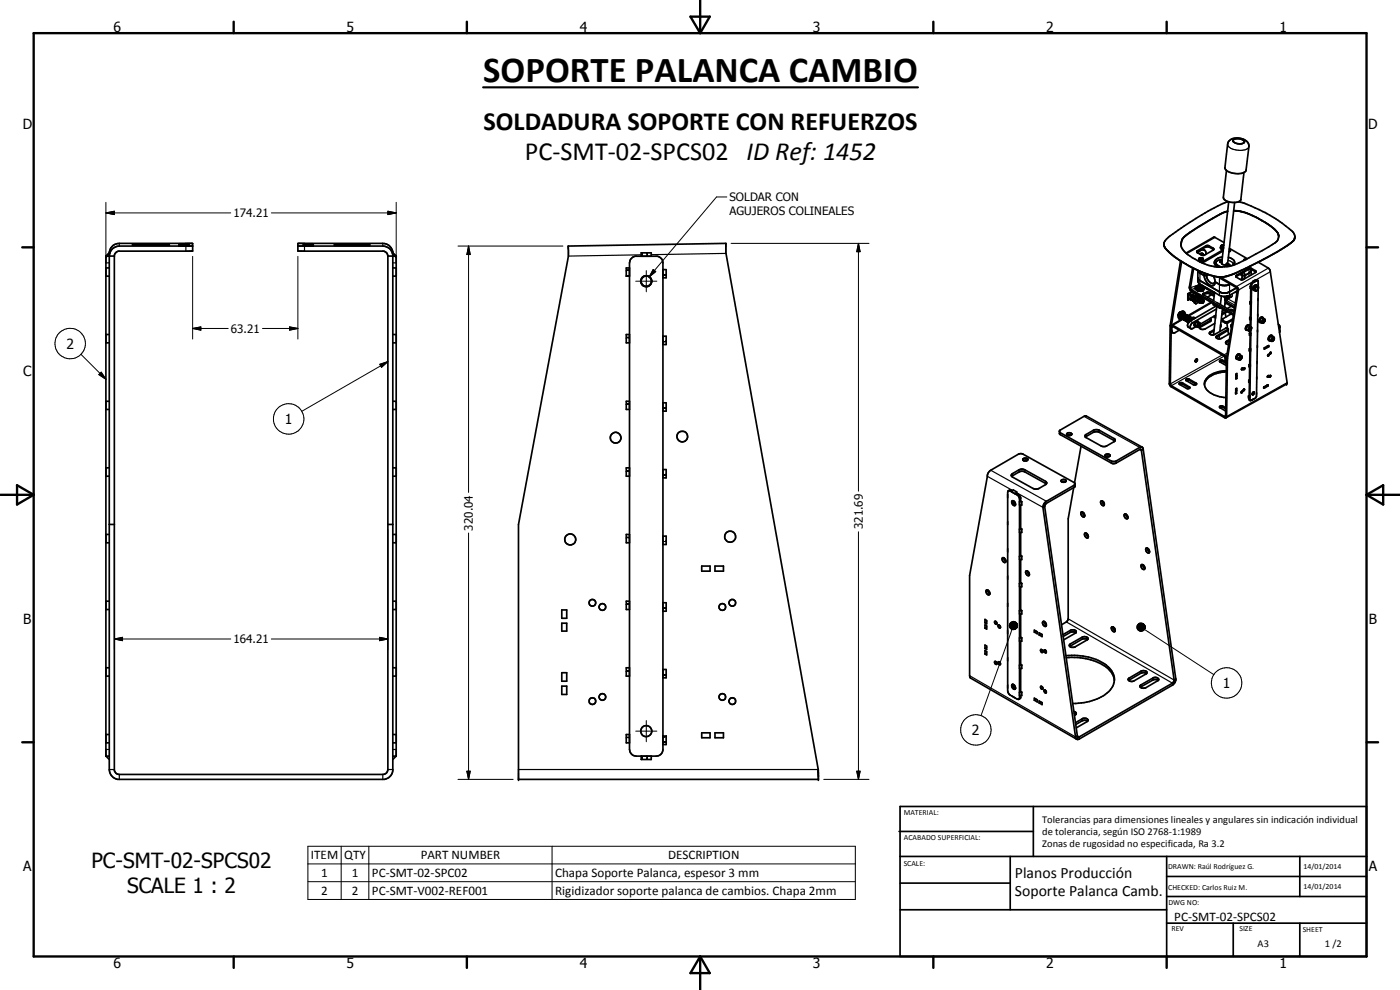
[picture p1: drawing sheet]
<svg xmlns="http://www.w3.org/2000/svg" width="420mm" height="297mm" viewBox="0 0 420 297" stroke-linecap="round" stroke-linejoin="round" font-family="sans-serif">
<g fill="none" stroke="#000" stroke-width=".51">
<path d="M368.1 51.2l-1 8a2.96 2.96 0 0 0 3.5 1.5 1.68 1.68 0 0 0 1.8-.8l.9-8.2M368.8 42.3a4.1 4.1 0 0 1 5.9 .8l.1 .9-.8 7a2.99 2.99 0 0 1-3.6 1 2.88 2.88 0 0 1-2.8-1.7l.8-7zM370.2 41.9a2.41 2.41 0 0 1 3.3 .7l-.1 .1a2.63 2.63 0 0 1-2.8 .1l-.6-.5zM31.8 76.9l1-1v155a3 3 0 0 0 2.6 2.9h79.9a2.98 2.98 0 0 0 2.6-2.5l-.1-155.4 1.1 1M31.8 76.9h1M31.8 76.9v150M32.8 75.9a2.93 2.93 0 0 1 3-2.9h21.7l.3 .1v2.2l-22.3 .1-.8 .4-.4 .8 .1 154.8 .6 .7 .8 .3h79.1a1.45 1.45 0 0 0 1.5-1.5v-154.1M39.8 73.3h9.5h1.5v.3h-11zM53.7 73.7h3.1zM53.7 73.2h3.1M57.8 73.8h-22a3 3 0 0 0-3 3h1.5M89.4 73.8h25.5a3 3 0 0 1 3 2.7"/>
<path d="M91 73.7h3.1zM91 73.2h3.1M91 73.2h3M100.4 73.3h10.5v.3l-9.7 .1-.8-.1zM116.4 76.8h1.5M117.9 75.9a3 3 0 0 0-3-2.9h-25.2l-.3 .1v2.2l25.8 .1 .8 .4 .4 1M117.9 76.9h1M118.9 76.9v150M189.4 77.6l1.2-.7h6.7a2.07 2.07 0 0 1 1.7 2v146a2 2 0 0 1-2.1 2h-5.9a2.07 2.07 0 0 1-2.1-2v-146zM192.4 76.9v-1h3v1M349.3 73.3l.2 .9M349.5 74.2l.7 .9"/>
<path d="M349.6 74.2l.7 .9M350.2 75.1l2.1 1.9 2 1.3M350.3 75.1l.3 .3M350.9 75.7l2.4 1.9 2.7 1.6M354.3 78.3l-3.1 19.4M354.3 78.3l1.7 1M354.4 73.3a6 6 0 0 0 3.5 4 13.9 13.9 0 0 0 12.2 2.3M354.4 73.3v.1M354.6 78.5l-3 19.1M354.9 71.6l-.5 1.7M355.3 71.1l-.4 .5M355.4 71.1l2.7-2 4.9-3a17.3 17.3 0 0 1 5.5-2.7 16.7 16.7 0 0 0-6 2.9l-1.4 .9a23.9 23.9 0 0 0-6.2 4.4"/>
<path d="M356 79.2v.1M356 79.2l4 2.1 4.1 1.5M356 79.3l1.9 1.1M359.5 75.9a1.33 1.33 0 0 1 1-1 1.33 1.33 0 0 1 1.4 .6v.8M359.7 78.1l.1 .2M359.8 78.3l.4 .2 .9-.2M359.9 77.8v.1M359.9 78.2l.6 .2M359.9 77.9l.2 .1M360 77.9l-.3 .1 .2 .4M360 77.9l.1 .1M360 77.4l-.1 .8"/>
<path d="M360 77.4l-.1 .2M360.1 78l.4 .1M360.5 78.1l.5-.2 .1 .4M360.5 78.1v.3M360.6 76.5l.2-.2 .5 .2M360.6 76.5l.1 .1M360.7 76.6h.7M360.8 77.4h-.8M360.8 77.4l.2 .1v.7l-.5 .2M360.8 74.8l.7 .3M360.8 77.4l.1 .1M361 77.5v.1"/>
<path d="M361 77.8l-.9 .2M361 76.2l-.4-.2-.5 .2M361.1 76.4l-.4 .2M361.1 76.4l.2 .1M361.1 76.4h-.8l.7-.3 .2 .4M361.1 78.1v.2M361.1 78.3l-.9 .3M361.3 76.5l.1 .1M361.3 76.5l-.1 .1M364.2 75l-2.8 1.6M364.2 75l.1-.2-.2-.3-1.4-.8h-.7l-2.8 1.6v.4l1.4 .8M364.2 74.9l-1.5-.9h-.7l-2.8 1.7"/>
<path d="M364.9 79.3v.5M364.9 79.8l.5 .3M364.9 78.8v.7M364.9 79.5v.3M364.9 79.5l.8 .6M366.1 78.3v.3l.6 .2M366.1 78.3h.1M366.2 78.3l.5 .1M366.3 74.3l.3 .3 .5 .1M366.3 74v.3l.4 .3M366.3 74h.2M366.3 74.1l.1 .5 .7 .2"/>
<path d="M366.4 73.8l.1 .2M366.4 73.8l-.1 .2M366.5 77.9h.1M366.5 77.9l.1 .5M366.5 77.9l.2 .3M366.5 74l.2 .3M366.6 77.9v.1M366.6 74.1l.3 .1M366.6 78l.1 .1M366.6 79.1l.8 .4h.7M366.7 78.9l-.1 .2M366.7 74.3v.3"/>
<path d="M366.8 77.9a1.47 1.47 0 0 0-1.9 1.2l.8 .7 1 .3M366.8 73.6l-.4 .2M366.8 77.1a2.29 2.29 0 0 0-2.4 1.9l.5 .8M366.9 74.2h.3M366.9 74.2l-.2 .1M366.9 73.5l-.3 .2M366.9 73.5l.4 .1zM367 74.5h.1M367.1 75.3l-6.3 3.6M367.1 74.9l-6.6 3.8M367.2 74.5l-.5 .1M367.4 72.8l-3.2-1.6-8.3 4.7"/>
<path d="M368.1 79.4l.2 .2M368.2 79.1l.1 .1M368.2 79.1l.3 .2M368.2 79.1l-.2 .2M368.3 79.6l.3 .2M368.5 79.3l.6 .2-.1 .3h-.4M368.5 79.3l-.2 .3M368.5 79.1v.1M368.5 79.3l.4 .2-.4-.2M368.5 79.3h.1M368.6 79.8h.1M368.6 77.2a1.63 1.63 0 0 1 1.7 2.3"/>
<path d="M368.7 60.5a79.3 79.3 0 0 0-18.7 11.3l-.7 1.1v.5l.3 .8M368.8 60.5l-2.2 18.6M368.9 75l.4 .3-.5 .2M369 74.5h.1M369 74.5l5.3 3.1M370 78.9l.2 .6M370.2 79.5l-.1 .1M370.2 63.2l1 .1M370.3 63.2l1.8 .2M370.5 60.7l-2.1 18.5M371.2 63.2l.9 .2M371.7 60.5a40.7 40.7 0 0 1 16.6 9.5 1.79 1.79 0 0 1 0 2"/>
<path d="M372.1 63.4l1.7 .4 4 1.8M372.1 63.4l.3 .1a17.8 17.8 0 0 1 5.4 2.2M374 77.9h-.7v.2M377.6 78.7l3 1.7 .6 .7 5.1 33.8-.2 .3-18.2 10.1M377.8 65.7l3.4 2 1.7 1.5M377.8 65.6l.9 .5M378.7 66.1v.1M378.7 66.1l3.1 2.1M381.9 68.3l1 .9M381.9 76.3l-11.9 6a8.6 8.6 0 0 1-3.9 .8M382.9 69.2l.6 .7M382.9 69.2l.5 .7"/>
<path d="M383.4 69.9l.3 .8M383.5 69.9a2.27 2.27 0 0 1-.9 3l-8.8 5-3.7 1.7M388.3 72a37.2 37.2 0 0 1-9.9 6.3l-7.4 3.6-2.2 .8M388.3 72.1l-.3 .3a23.9 23.9 0 0 1-5.7 3.7M388.6 71.1l-.3 1M388.6 71v.1M31.8 80.4h1M31.8 82.8h1M117.9 80.4h1M117.9 82.8h1M188.9 80.4h-1v2.4h1M199 80.9h.9v2.5h-.9"/>
<path d="M351.2 97.7l.2 .1M351.2 97.7l-.3 17.5 .3 .6 16.3 9.5h.4M351.5 99.4l-.1 16.2 16.1 9.4 .3-.1 .3-17.4M351.6 97.6h.4l15.4 8.9 .5 .8 .2 1.8M351.6 97.6l-.2 .2a2.02 2.02 0 0 0 .3 1.9l.3 .1M353.6 94.5v.4M353.6 94.5l.1 .1M353.9 99.1l-1.8 .8-.4-.3v-1.6h.3l15.4 8.9 .4 2.1M353.9 95.7l.2 .1M353.9 93.8l-.3 .7M353.9 93.8l.2 .1M354.1 93.9a1.15 1.15 0 0 0 0 1.9l.7-.1"/>
<path d="M354.4 94.9v.3M354.4 95.2v.1M354.4 93.6l-.5 .2M354.4 94.9l.1 .1M354.4 95.3l.2 .2M354.6 95.5l.3 .2-3.3 1.9M354.7 95.1l.1 .1M354.7 95.4v.1M354.7 95.2v.2M354.7 95.5h.1M354.7 94l.1 .1M354.7 94h.6"/>
<path d="M354.8 95.4l-.1 .1M354.8 95.5v.1M354.8 94.1l-.3 .3a.67 .67 0 0 0 .1 1.1M354.8 95.2l-.1 .1M354.8 95.6l.3 .2M354.9 94.1h-.1M355 95.3l.1 .1M355 95.5v.1M355 95.6l.1 .1M355 94.3v.1M355 95.2v.3M355.1 95.6h-.1"/>
<path d="M355.1 95.7v.1M355.1 95.4l-.1 .1M355.1 95.8l.3 .2M355.2 93.5l-.5-.1-.6 .5M355.2 94.1v.1M355.2 93.5l.3 .1 .1 .6M355.2 93.5a1.71 1.71 0 0 0-1.3 2M355.2 94.1l-.4 .2-.4 .6M355.2 95.5v.2M355.2 94.4h.1M355.2 94.2l.6 .2M355.2 94.1l.1 .1"/>
<path d="M355.2 94.4h.4M355.2 94.4l-.5 .8M355.2 94.2l-.6 .6-.1 .7M355.3 94l-.5 .1M355.3 95.8h.1M355.3 94l.2 .1M355.4 94.4l.7 .1M355.4 95.8h-.1M355.4 94.4l-.6 1.1M355.4 94.6l.2 .1M355.5 94.4h-.1M355.5 95.6h.1"/>
<path d="M355.5 94.5l-.5 .7M355.5 95.6l.2 .1M355.5 94.5v.1M355.5 95.7v.2M355.5 94.7l-.4 1M355.5 95.9l.1 .1M355.5 95.9h.1M355.6 94.5h.3M355.6 94.5h-.1M355.6 94.5v.1M355.6 96l.1 .1M355.7 95.7l-.2 .1"/>
<path d="M355.7 96.1l.3 .2M355.7 95.7l-.1 .3M355.7 94.7l.2 .1M355.7 94.5h.1M355.8 94.7v.1M355.8 95.8v.2M355.8 94.7l-.5 .5v.6M355.8 95.7l.1 .5M355.8 94.5l.6 .2M355.8 94.5l-.3 .2M355.9 94.7v.1M355.9 96l.1 .4 .3 .1"/>
<path d="M355.9 96.1h-.1M356 94.6l-.2 .1M356 94.6l.1 .1M356 94.6l.2 .1M356.1 95.9l.1 .1M356.1 94.9h.1M356.1 95.9h.1M356.1 94.7a.86 .86 0 0 0-.4 1.4M356.1 96.3h.1M356.2 94.8l-.2 .1M356.2 96.3l.3 .3M356.2 96.2l-.1 .1"/>
<path d="M356.2 96.1h-.1M356.3 94.8h.1M356.3 94.8l-.1 .1M356.3 94.8l-.4 .1-.4 .8M356.3 96l-.1 .3M356.3 95v.1M356.4 96.1v.2M356.4 96.4h.1M356.4 94.7h-.3M356.4 96.4l.1 .1M356.4 94.7l.2 .1M356.4 96.1h.1"/>
<path d="M356.4 95l-.6 .7M356.5 88.1l.1 2M356.5 88.1l.1 .1M356.5 95h-.2M356.5 96.4h-.1M356.5 96.4v.1M356.5 96.5v.1M356.5 96.6l.2 .2M356.5 95.2l-.4 .6v.5M356.6 88.2v1.9M356.6 95.2l.1 .1M356.6 95h.1"/>
<path d="M356.6 95h-.2M356.6 95l.6 .1M356.6 95.2h.1M356.6 96.8l-.2 1.1 1 .7M356.6 96.3l.2 .1M356.6 96.5l.1 .1M356.7 94.8l-.6 .2-.4 .7M356.7 96.6h.1M356.7 94.8l.2 .2M356.7 95.1l-.2 .1M356.7 95.1h.2M356.7 95l-.7 .6-.1 .4"/>
<path d="M356.8 96.4l-.2 .1M356.8 95.1v.2M356.8 96.6h-.1M356.8 96.3v.4M356.9 95.4l.1 .1M356.9 95.1v.1M356.9 95.4l-.5 .5v.5M356.9 95.4h.1M356.9 95.1l.1 .1M356.9 96.4h.1M356.9 96.5l-.3 .3M356.9 96.4v.1"/>
<path d="M356.9 95.2l-.6 .8M356.9 95.2l.6 .1M357 95.3h.3M357 95.3v.1M357 95.3l-.1 .1M357.1 89.8l-.5 .3M357.2 95.5l.1 .1M357.2 95.3v.1M357.2 95.5l-.5 .6-.1 .4M357.2 95.5v.1M357.3 95.5h-.1M357.3 95.5v.1"/>
<path d="M357.4 95.8l-.5 .6M357.4 95.8l-.5 .7M357.4 95.4l-.1 .1M357.4 95.4l.2 .1M357.4 95.4l.1 .1M357.5 95.3l-.8 .5-.2 .6M357.5 95.5l-.7 .8M357.5 95.3l.2 .1M357.5 90l.6 .3M357.5 95.5l-.1 .3M357.7 95.5h-.2M357.7 87.4l-1.2 .7"/>
<path d="M357.7 95.4l.4-.2 .5 .2M357.7 95.4l-.2 .1M357.8 87.5l-1.2 .7M357.9 80.4l2.7 1.3 3.5 1.1M357.9 80.4l-1 5.7 .3 .9 13 7.6M358 87.5l-1.1 .7-.1 .3v1l.7 .5M358.1 90.3h.1M358.1 90.3l.3 .3M358.2 80.6l-.9 6.1 12.9 7.5M358.4 95.6l-.6 .2-.3 .3M358.6 87.9l-1.1 .8v1.3M358.7 95.5a1.2 1.2 0 0 0-1.5 .8"/>
<path d="M358.7 86.4l.1 .4 1.2 .6M358.7 86.4l1 .6M358.8 96.9l.7-.3 .6 .3a.9 .9 0 0 1-.7 1.3l-.7-.5zM358.8 91.1h.1M359.2 88.3l-1.1 .7v1.3M359.2 88.6l-.8 .7v1.5l.4 .3M359.2 88.6l.4 .3M359.3 87.2l.7 .2 1-.1M359.4 88.4h.1M359.4 88.4l-.2 .2M359.4 88.4l.4 .3M359.4 96.4l.3 .3"/>
<path d="M359.4 96.4a1.04 1.04 0 0 0-.7 1.6M359.4 96.4a.93 .93 0 0 0-.9 .5 .93 .93 0 0 0 .2 1.1M359.4 96.4h.2M359.4 85.7l1.2 .4M359.4 85.7l.4 .4h.8M359.4 85.7v.4M359.4 85.8l-.4 .3a1.62 1.62 0 0 0 2.2 .3l-.3-.4M359.4 85.7l-.3 .1-.4 .6M359.5 83.3l.6 .9 5.9 3.3a3.1 3.1 0 0 0 3 0l2.1-1.1M359.5 90.3l.3 .4M359.5 90.3l.2 .2M359.5 97.7l.2 .2"/>
<path d="M359.6 88.9l-.8 .6v1.6M359.7 90.7l-.9 .4M359.7 97.3v.1M359.7 87h1.3M359.7 87v.3M359.7 97.4l.3 .2M359.7 97.4l-.2 .2M359.7 85.6l1.1 .5M359.7 85.6h.1M359.7 85.6l-.1 .1M359.7 90.5l.2 .2M359.8 89.6l-.3 .7"/>
<path d="M359.8 88.7l-.2 .2M359.8 89.6l.2 .1M359.8 90.7l.2 .2M359.9 88.6l-.1 .1M359.9 90.7l.1 .2M360 97.6v-.4h-.3l-.2 .3v.3l.2 .1M360 90.7l.2 .1M360 97.6l-.3 .3M360 89.7l-.3 .8M360.1 85.2v.4l.2 .2M360.1 85.5l-.4 .1M360.2 85.8h.1"/>
<path d="M360.2 89.2h.3M360.2 89.2a.91 .91 0 0 0-.7 .6 .91 .91 0 0 0 .2 .9M360.2 90.8l-.2 .1M360.2 89.1a.91 .91 0 0 0-.8 .6 .91 .91 0 0 0 .2 1M360.2 89.1l.2 .1M360.2 90.8h.4M360.3 85.8l.2 .1M360.4 90.7l.4 .2M360.5 89.2v.1M360.6 89.4l.2 .2M360.6 89.4l-.6 .3M360.6 89.4l-.4-.1-.4 .3"/>
<path d="M360.7 85.8l-.2 .1M360.7 85.7l.2 .2M360.7 89.6l.2 .1a.74 .74 0 0 0-.7 1.1M360.7 90.8h.3M360.7 89.6l-.6 .3-.1 .8M360.8 89.6l.2 .4M360.8 85.7l-.4 .1M360.8 85.6h.1M360.8 89.9l.4 .3M360.8 85.6v.1M360.8 89.7h.1M360.9 86l-.1 .2-.2-.1"/>
<path d="M360.9 85.9v.1M360.9 86l-.1 .4M360.9 86l.5 .4M360.9 85.9l3.6 2.1M361 85.7l-.2 .1M361 87.2v.1M361 87v.3M361.1 85.8l-.2 .1M361.1 88.4v-.3l1.4-.5 1.9 .9M361.1 88.4h.1M361.1 88.4l1.5-.4 1.8 .9M361.2 90.2l.1 .2"/>
<path d="M361.2 90.2h-.3l-.2 .6M361.3 90.3l-.5 .2v.3h.2M361.3 90.4l-.3 .4M361.3 90.3v.1M361.4 82.7h.7M361.4 82.7a3 3 0 0 0 2.6 3l.5-.4 .2-.7M361.4 82.7l-1.7-1-.2-.5v3.2l.2 .5 6.3 3.7 1.5 .4M361.4 86.4l-.4 .8M361.4 86.4h.1M361.4 86.4l-.4 .6M361.6 82l-.2 .7M361.6 89.6l-.6 .3"/>
<path d="M361.7 86.1l-.2 .2M362.1 82.7a2.25 2.25 0 0 0 2.2 2.3l.3-.6M362.2 82.2l-.1 .5M362.3 86.5l-.2 .1M362.6 82.4l-.5 .3M362.7 86.7l-.2 .2M363.1 86.9l-.2 .2M363.2 95.5l.2 .3M363.4 95.8l-3.2 2a.58 .58 0 0 0-.2 .8 .58 .58 0 0 0 .8 .2l.9-.1 2.9-1.7M363.4 95.8l-.2 .7-3.2 1.9M363.4 90.7l-6.9 4M363.5 87.2l-.1 .2"/>
<path d="M363.6 88.4l-1.2 .8M363.6 87.2l-.1 .3M363.8 87.3l-.2 .2M364.1 87.5l-.1 .3M364.1 82.8l.6 1.8M364.1 82.8l2 .3M364.1 91.1v.3l2 1.1M364.2 87.5l-.1 .3M364.3 99.3l-1.3 .8M364.4 94.9l.4 .3M364.4 87.8v.2M364.4 87.7l-.1 .2"/>
<path d="M364.4 98.9l-1.3 .8-.1 .4M364.4 87.8l-.2 2.4-3.1-1.8M364.6 94.7l.2 .2M364.7 84.6a4.2 4.2 0 0 0 2.8 1.1l1.7-.5M364.9 94.6l-4.7 2.7M364.9 91.9l-8 4.6M365.1 92.7l-7.5 4.4a1.19 1.19 0 0 0-.2 1.5h.4l1.2-.6h-.3M365.2 92l-1 8.5M365.2 90.8l4.2 2.4 .9 .1M366.1 83.1l.1 .1M366.2 83.1l.1 .5 4.8 2.7 .3 .6M366.2 92.3l-.1 .2"/>
<path d="M366.2 83.1l4.9 2.9 .5 .6 .1 .4M366.3 97.4v.8M366.4 97.6l-.1 .1M366.4 92.4l-.3 .1M366.6 88.9l-.3 2.5M366.9 92.7l-.8 6.8M367.4 88.9l.1 .1M367.5 89.1l.6 .1M367.5 93l-.7 .5M367.5 89l.1 .3M367.6 89.3l.1 .8M367.6 89.3h.7"/>
<path d="M367.7 90.8l2.8 1.7M367.7 93.9l.2 1.2M367.7 90.4l2.8 1.7M367.7 90.1l-.3 1.9M367.7 90.1h.5M367.8 90.1l.1 .1M368 93.3l-1.3 .8M368 91l-.4 .2M368 88.9l.1 .1M368.1 89v.2M368.2 88.9l-.1 .1M368.2 96.9l.2 1.7"/>
<path d="M368.2 90.1h.1M368.3 89.3l-.1 .8M368.3 93.5l-1.6 1M368.4 89.3l.4 .1M368.5 88.8l-.6 .1M368.5 89.1v.1M368.5 89.2l-.2 .1M368.5 82.8l-2.2 .3-2.2-.3M368.5 82.8l-.6 .2M368.5 99.2l.2 1.1M368.6 99.1h.1M368.6 99.1l-3.6 2.2"/>
<path d="M368.6 98.7l-.6-.3-3.6 2-.9 .1-.5-.4M368.6 98.8l-3.4 1.9a.61 .61 0 0 0-.1 .8 .61 .61 0 0 0 .9 .2l3.3-1.7M368.6 98.7h.1M368.6 88.8l-.5 .4M368.6 98.7v.4M368.6 98.7v.1M368.7 88.8l-.2 .4M368.8 88.7l-1.3 .3M368.8 88.7l-.1 .5h-.2M368.9 92.9h.7l.6 .4M369.1 88.6v.5l-.3 .3M369.5 94.2l-2.6 1.5a1.04 1.04 0 0 0 1.3 1.2"/>
<path d="M369.5 97.6l.1 .1M369.5 89.2l-.7 .2M369.5 91.9l-1.2 .7M369.7 97.4l-.2 .1 .1 .5M369.9 96.1l-1.7 .8M370 95.7l-1.9 .9-1.3-.6M370.4 93.2l-.1 .1M370.7 87.6l.5 .3M371 87.5l.3 .2M371 82.7l3.9-2.3 .6 .1 1.5 1-4.1 2.4-.7-.1-1.1-.6-.2-.3zM371.2 87.4h.1M371.3 87.3l-2.5 1.4"/>
<path d="M371.4 86.9l-3.3 20.6M371.4 86.9l.3 .1M371.7 87l-3.3 20.7M372.2 82.3l.7 .4M372.7 82l.2 .7M372.9 82.7h.7M372.9 82.7l-.4 1.2M373.2 81.7l.4 1M373.6 82.7l-.2 1M373.9 99l.2 .1M374 98.9l.4 .2M374.9 98.8l.2 .2"/>
<path d="M375 97.6l.1 .2M375 97.6a.93 .93 0 0 0-1.1 .3 .93 .93 0 0 0 0 1.1M375 97.6a1.01 1.01 0 0 0-1 1.3M375 100v.6h.4v-.6M375 100h.4M375.1 95.3h.3M375.1 98.4v.2M375.1 95.3v.6h.3v-.6M375.1 98.6l.3 .1M375.1 98.6l-.2 .2M375.1 90.6v.6h.4v-.6M375.1 90.6h.4"/>
<path d="M375.2 85.9v.6h.4v-.6M375.2 99.2v.7M375.2 85.9h.4M375.2 99.9l.2 .1M375.2 99.9l-.2 .1M375.2 95.9v2M375.2 95.2l.2 .1M375.2 95.2l-.1 .1M375.3 91.2l-.1 4M375.3 90.5l.2 .1M375.3 90.5l-.2 .1M375.4 98.7v-.3l-.3-.1-.2 .4v.3h.2"/>
<path d="M375.4 98.7l-.3 .3M375.4 86.5l-.1 4M375.4 99l.2-.8-.7-.5a.82 .82 0 0 0-.7 1.2l.6 .4 .4-.1M375.4 99l-.2 .2M375.4 99l-.2 21.2M375.4 85.8l.2 .1M375.4 85.8l-.2 .1M375.5 81.3l-.6 .7-1.3 .7M375.5 80.8v1.7M375.5 80.8l1.4 .9M375.5 80.8h-.7l-3.9 2.3M376.1 84.6l-.6 .5-.1 .7"/>
<path d="M376.1 84.3l.2 .4M376.1 84.3v.3M376.1 84.6l.2 .1M376.1 84.3l.6-.3 .2 .3-.6 .4M376.3 86.3v.7l.3 .2M376.3 86.3l.3 .2M376.4 87.1l.1 .1M376.6 86l-.1 .1M376.6 86.5v.7M376.8 85.7l.5 .1M376.8 85.7l.3 .2M376.8 85.7l-.5 .6"/>
<path d="M376.8 84.2l.3-.2 .4 .2M377.1 85.6a.96 .96 0 0 0-.7 1.5M377.1 85.9a.94 .94 0 0 0-.2 1.3M377.1 85.6l.2 .2M377.1 85.9l.3 .1M377.2 85.6a.87 .87 0 0 0-1.1 .4 .87 .87 0 0 0 .2 1.1M377.3 87.1l-.7 .1M377.3 87.1l-.3 .1M377.3 85.8l.3 .2h-.4l-.6 .5M377.4 99v.6M377.5 94.3v.6M377.5 84.2l.1 2.5"/>
<path d="M377.5 86l.1 .2M377.5 84.2l-1.5 .6-.4 .6-.2 12.6M377.5 89.6v.6M377.6 86.7l-.3 .4M377.6 86.7l-.2 .3M377.6 86.7l-.5 32.2-.3 .5-1.6 .8M378.5 95.4a1.03 1.03 0 0 0-.3 1.4h.2M378.5 95.4l1 .3a.79 .79 0 0 1 0 .8 .79 .79 0 0 1-.8 .4l-.5-.3a.89 .89 0 0 1 .8-1.3l.2 .2M378.9 96.6l.3 .1M379 95.2a.88 .88 0 0 0-1 .5 .88 .88 0 0 0 .2 1M379.1 96.1v.1M379.1 96.2l.3 .2"/>
<path d="M379.1 96.2l-.2 .2M379.4 96.4v-.3l-.2-.1-.3 .3v.3l.3 .1M379.4 96.4l-.2 .3M383.6 97.2l.5 .6-.1 2M31.8 100.4h1M31.8 102.9h1M117.9 100.4h1M117.9 102.9h1M188.9 100.4h-1v2.5h1M199 100.9h.9v2.5h-.9M353.9 115l.8-.2 2.3 1.3a.54 .54 0 0 1-.3 .6 .54 .54 0 0 1-.6-.2l-2.1-1.1zM354 115.3l.9-.1 2.1 1.3"/>
<path d="M355.9 113.8l.9-.1 2.1 1.2 .2 .3-.3 .3h-.6l-2.3-1.3zM356 114.2l.9-.1 2.1 1.3M359 107.8l.1-.1a.41 .41 0 0 1 .2 .6 .41 .41 0 0 1-.6 .1zM359.1 107.8l-.4 .6M361.5 115a4 4 0 0 0 3.4 3.7l3 .6M366 100.6l-.2 1.1M366.1 108.5l.6-.1 1.1 .6M367.7 108.5l-1-.5-.7 .3 .2 .3 1.8 1.1M367.8 109l.3 .1M367.9 103l.8 .4M368 111.5a7.3 7.3 0 0 0-6.4 3.1l-.1 .4M368 111.3a6.7 6.7 0 0 0-6.5 3.3v.4"/>
<path d="M368.1 107.5l.3 .2M368.4 107.7l-.3 17.4-.2 .2M368.9 102.2l-1 .8M369 101.9l-1.1 .6v.5M370.8 117.6l.3-.2v.6l-.3 .2zM370.8 117.9l.3 .1M370.9 116.6l.3-.1v.6l-.3 .2zM370.9 116.9l.3 .2M370.9 112.2l.3-.1v.5l-.3 .2zM370.9 113.2l.3-.2v.5l-.3 .2zM370.9 113.4l.3 .1M370.9 112.4l.3 .2"/>
<path d="M371.6 106.5l1 .2a.79 .79 0 0 1 0 .9 .79 .79 0 0 1-.8 .4l-.6-.6zM372 107.6l.3 .1M372.1 106.3a.88 .88 0 0 0-1 .4 .88 .88 0 0 0 .2 1.1M372.2 107.1v.1M372.2 107.2l-.2 .3M372.2 107.2l.3 .2M372.3 106.6l-.1-.2a.87 .87 0 0 0-1 .4 .87 .87 0 0 0 .1 1h.2M372.5 107.4v-.3h-.2l-.3 .3v.3h.3M372.5 107.4l-.2 .3M373.2 110.6l.3-.2 .1 .1-.3 .4zM373.2 116.8h.3l-.3 .5zM374.7 118.8v.6h.4v-.6"/>
<path d="M374.7 118.8h.4M374.8 114.1v.6h.4v-.6M374.8 114.1h.4M374.9 109.4l-.1 .6h.4v-.6M374.9 109.4h.3M374.9 119.4v.6l.3 .2M374.9 118.7l.2 .1M374.9 118.7l-.2 .1M374.9 104.7h.4M374.9 104.7v.6h.4v-.6M375 114.7l-.1 4M375 114l.2 .1"/>
<path d="M375 114l-.2 .1M375 110v4M375.1 109.3l.1 .1M375.1 109.3l-.2 .1M375.1 105.3v4M375.1 104.6l.2 .1M375.1 104.6l-.2 .1M375.2 100.6l-.1 4M376 117.8l.4-.2a.49 .49 0 0 1-.1 .6 .49 .49 0 0 1-.5 .2zM376.2 117.6v.4l-.4 .4M377.1 117.9v.5M377.2 113.1v.6"/>
<path d="M377.3 108.4v.6M377.3 103.7v.6M379.3 116.2v.3l.5-.3M379.3 116.2l.5-.3v.3M379.3 116.2h.5M379.4 104.4v.4l.5-.3M379.4 104.4l.5-.3v.4M379.4 104.4l.5 .1M380.1 115.7v.4l.5-.3M380.1 115.7l.5-.3v.4M380.1 115.7l.5 .1M380.1 115.7h.1"/>
<path d="M380.3 103.9l.5-.2v.3l-.5 .3zM380.4 103.8l.4 .2M380.5 112.8h.3l-.3 .4zM380.6 106.4h.3l-.3 .4zM381.1 101.1l.5-.3 .7 .3a.81 .81 0 0 1 0 .9 .81 .81 0 0 1-.8 .4l-.6-.4zM381.2 105.8l.2-.1 .1 .2-.3 .3zM381.3 106.1v.1M381.7 102l.3 .2M381.8 100.7a.87 .87 0 0 0-1 .4 .87 .87 0 0 0 .1 1.1M381.8 100.7a.99 .99 0 0 0-.9 1.5h.3M381.8 100.7l.2 .3M381.9 101.6l-.2 .3"/>
<path d="M381.9 101.6l.3 .3M381.9 101.6h.1M382.2 101.9v-.4h-.2l-.3 .3v.3l.3 .1M382.2 101.9l-.2 .3M31.8 120.4h1M31.8 122.9h1M117.9 120.4h1M117.9 122.9h1M188.9 120.4h-1v2.5h1M199 120.9h.9v2.5h-.9M307 137.7l1-.2 .5 .3a.87 .87 0 0 1-.8 .5 .87 .87 0 0 1-.8-.5zM307.2 138.2h1.1"/>
<path d="M318 129.5l.2 .3 15.7 8.7 .9-.1 7.2-4.2h.8M320.2 130.1a.78 .78 0 0 1 .8-.3 .78 .78 0 0 1 .6 .7 .94 .94 0 0 1-1.5-.3zM321.5 130.6h-1.1M324.4 133.9l-1.9 11M325.7 130.6l2.4-1.5 1.2-.2 5.2 2.8 .2 .5-2.7 1.7-1 .1-5.2-2.8zM325.8 131.1l2.3-1.4 1.4-.2 5 2.8M331.8 136.4a.9 .9 0 0 1 1.4 .4l-.1 .1a.84 .84 0 0 1-1.4-.4zM332.9 136.9l-1.1 .1M342.5 135.2l9.9 68.8M342.8 134.2l-16.9-9.4-.6 .1-7.3 4.4v.9l.3 .2 15.6 8.7 1.1-.2 7.2-4.1 .3 .4M342.8 134.2l.3 .7M343.1 134.9l9.8 68.9"/>
<path d="M343.1 134.9l-.6 .3M366 122.3v-.3l.7-.2 1.2 .5M366 122.3l1.8 1M366.1 122.3l.6-.2 1.2 .6M375.6 120.1h.1M375.6 120.1l.8-.5zM31.8 140.4h1M31.8 142.9h1M32.8 157.4h1.5M116.4 157.4h1.5M117.9 140.4h1M117.9 142.9h1"/>
<path d="M188.9 140.4h-1v2.5h1M199 140.9h.9v2.5h-.9M302.5 147.4l.5-.2 2.3 1.3 .7 1v60l-.3 .3-2.7-1.4-.6-1.1zM302.6 147.2l.6-.2 .7 .3M303.6 142.9l2.4-1.4 1.2-.1 6.8 3.8M303.9 142.1l1.9-1.1 1.1-.2 6.9 3.6 .3 .5-.2 .4-2.1 1.3-1.3 .1-6.6-3.6-.4-.5zM304 150.2v.3M304 150.5l.3 .7 .4 .3M304 150.5l.1 .2M304 150.7l.6 .8M304.1 150.2l-.1 .2M304.1 150.2a.74 .74 0 0 0-.5 .8 .74 .74 0 0 0 .6 .6l.3 .1 .2-.2"/>
<path d="M304.1 150.2a1.16 1.16 0 0 1 .6 1.3M305.1 148l.7 .4 .5 .7v1.3M305.1 147.6l-1-.6-.4 .6M305.1 147.6l-.4 .6 .4-.2M305.1 147.6v.4M306.3 150.4l-.3 .1h.7M306.3 151.6v6.9M306.3 159.8v6.9M306.3 158.5l-.3 .2h.7M306.3 158.5l.4 .2M306.3 150.4l.4 .1M306.7 150.5v1.1h-.7"/>
<path d="M306.7 158.7v1.1h-.7M313 152.2l9.8 68.9M313.5 151.9l9.8 68.9M313.5 151.9l-.5 .3M318.5 144.1a.82 .82 0 0 1 .8-.3 .82 .82 0 0 1 .6 .6 .81 .81 0 0 1-.8 .4 .81 .81 0 0 1-.6-.7zM318.7 144.6h1.1M322.2 146.3l-1.6 9.4v30l-.6 .9-1.4 .9M322.5 144.9l-16-8.8-.9 .2-8.3 4.8a1.99 1.99 0 0 0-1 1.8l-5.3 29.8 .1 30.5 32 18.6M322.5 144.9l.1 1.1-8.5 5-.6 .9M322.7 145.2l-8.6 5.2a2.15 2.15 0 0 0-1.1 1.8M324.4 153.7a.84 .84 0 0 1 1 .4 .84 .84 0 0 1-.1 1 1.12 1.12 0 0 1-.9-1.4zM324.9 153.7l.1 .5 .5 .5"/>
<path d="M326 160l.2 .7 .4 .4M330.4 150.4a.8 .8 0 0 1 .9 .4 .8 .8 0 0 1-.1 .9 1.02 1.02 0 0 1-.8-1.3zM330.8 150.3l.6 1.1M337.5 154.3a.81 .81 0 0 1 .8 .4 .81 .81 0 0 1-.1 1l-.7-.5zM337.9 154.3l.6 1M31.8 160.4h1M31.8 162.9h1M117.9 160.4h1M117.9 162.9h1M188.9 160.4h-1v2.5h1M199 160.9h.9v2.5h-.9M210.6 169.8h2.5v1.6h-2.5z"/>
<path d="M214.6 169.8h2.5v1.6h-2.5zM296 177.1a.81 .81 0 0 1 .9 .4 .81 .81 0 0 1-.1 1 1.04 1.04 0 0 1-.8-1.4zM296.4 177l.3 .8 .4 .3M300.9 167.3l.5 .1 .4 .5a.52 .52 0 0 1-.2 .9 .52 .52 0 0 1-.7-.5l-.1-.8zM301.3 167.4l.6 1M306.3 167.9v6.9M306.3 176.1v6.9M306.3 174.8l-.3 .2h.7M306.3 174.8l.4 .2M306.3 166.7l-.3 .2h.7M306.3 166.7l.4 .2M306.7 166.9v1h-.7"/>
<path d="M306.7 175v1.1h-.7M307.9 171.4a.83 .83 0 0 1 .9 .4 .83 .83 0 0 1-.1 .9 .99 .99 0 0 1-.8-1.3zM308.3 171.3l.6 1.1M325.5 160.1a.89 .89 0 0 1 1 .3 .89 .89 0 0 1 0 1 1.03 1.03 0 0 1-1-1.3zM342.5 169.5a.85 .85 0 0 1 1 .3 .85 .85 0 0 1-.1 1.1 1.02 1.02 0 0 1-.9-1.4zM343 169.4l.2 .7 .4 .4M343.9 164.5a.84 .84 0 0 1 .9 .5 .84 .84 0 0 1-.1 .9 1.1 1.1 0 0 1-.8-1.4zM344.4 164.5l.2 .7 .4 .4M31.8 180.4h1M31.8 182.9h1M117.9 180.4h1M117.9 182.9h1"/>
<path d="M168.6 183h1.5v2.5h-1.5zM168.6 187h1.5v2.4h-1.5zM188.9 180.4h-1v2.5h1M199 180.8h.9v2.6h-.9M295.6 195.2l.5 .3v1l-.5-.3zM295.6 185.8l.5 .4v1l-.5-.3zM295.6 187.5l.5 .3v1l-.5-.3zM295.6 193.5l.5 .3v1.1l-.5-.3zM296.1 194.3l-.5 .3M296.1 188.1l-.5 .4M296.1 186.6l-.5 .3M296.1 195.9l-.5 .3"/>
<path d="M298.5 198.5l.6 .2 .1 .6a.54 .54 0 0 1-.6-.2 .54 .54 0 0 1-.1-.6zM298.5 186.5l.4-.1 .3 .8a.54 .54 0 0 1-.6-.1 .54 .54 0 0 1-.1-.6zM299.6 187.6a.43 .43 0 0 1 .6 .2 .43 .43 0 0 1-.3 .6zM299.7 198.5a.46 .46 0 0 1 .5 .4 .46 .46 0 0 1-.3 .5l-.4-.5zM306.3 184.2v7M306.3 192.4v6.9M306.3 191.2l-.3 .2h.7M306.3 191.2l.4 .2M306.3 183l-.3 .2h.7M306.3 183l.4 .2M306.3 199.3l-.3 .3h.7M306.3 199.3l.4 .3"/>
<path d="M306.7 183.2v1h-.7M306.7 191.4v1h-.7M306.7 199.6v1h-.7M310.4 189.1l.9 .5v.6l-.9-.5zM311 189.4l-.6 .3M311.9 189.9l.8 .5v.6l-.8-.5zM312.3 194.9l.4 .1 .3 .7a.54 .54 0 0 1-.6-.2 .54 .54 0 0 1-.1-.6zM312.4 190.2l-.5 .3M313 186.5a.91 .91 0 0 1 .9 .5 .91 .91 0 0 1-.1 1 1.01 1.01 0 0 1-.8-1.5zM313.4 195.1a.46 .46 0 0 1 .5 .2 .46 .46 0 0 1-.1 .6l-.3-.3zM313.4 186.5l.1 .5 .5 .6M319.9 196.7a16.7 16.7 0 0 1 13 3.7 4.9 4.9 0 0 1-1.2 8 17 17 0 0 1-9.7 2.7"/>
<path d="M320 197.4a17 17 0 0 1 12.8 3.5l1.3 1.8 .3 1.4M321 193.5l3.8-2.3a1.15 1.15 0 0 1 1.7 .5l-4 2.5h-1.1l-.4-.4zM322.9 189.9l-3.7 2.1M322.9 189.9l-.8-.3-.7 .1-2.3 1.3M322.9 189.9v-.7l-1.3-.2-2.6 1.4M326.4 191.9l-.6-.3-.9 .1-3.9 2.3M333.6 188.2a.84 .84 0 0 1 .9 .4 .84 .84 0 0 1-.1 1l-.7-.6zM334 188.1l.7 1.1M31.8 200.4h1M31.8 202.9h1M117.9 200.4h1M117.9 202.9h1"/>
<path d="M168.6 205.9h1.5v2.5h-1.5zM168.6 201.8h1.5v2.6h-1.5zM188.9 200.4h-1v2.5h1M199 200.9h.9v2.5h-.9M210.6 219.9h2.5v1.5h-2.5zM214.6 219.9h2.5v1.5h-2.5zM303.7 205.4a.84 .84 0 0 1 .9 .4 .84 .84 0 0 1-.1 1 1.2 1.2 0 0 1-.8-1.4zM303.7 208.8l1 .7M304 205.4a1.19 1.19 0 0 0 .7 1.2M306.3 200.6v6.9M306.3 208.7l-.1 .8-.4 .3M306.3 207.5l-.3 .2h.7"/>
<path d="M306.3 207.5l.4 .2M306.7 207.7v1h-.7M310.4 209.5l.9 .5v.6l-.9-.5zM311 209.8l-.6 .3M311.9 210.3l.8 .5v.6l-.8-.5zM312.4 210.6l-.5 .3M312.4 205.9l.5 .3 .1 .6a.54 .54 0 0 1-.6-.3 .54 .54 0 0 1 0-.6zM313.4 207.1a.53 .53 0 0 1 .5 .2 .53 .53 0 0 1 .1 .6 .57 .57 0 0 1-.6-.8zM322.3 213.5a.57 .57 0 0 1 .6 .2 .57 .57 0 0 1 0 .7M322.4 214.1l.5 .3M322.9 214.4l-.4 .2M326.4 216.4a1.5 1.5 0 0 0-1.6-.1l-1.9 1.1"/>
<path d="M326.4 216.4l.1-.2-.1-.4-1.2-.3-2.4 1.3M326.4 216.4l-3.4 2M344.1 202.1l-.8-.3-.9 .2-3.7 2.1M344.1 202.1l-3.9 2.3-.7 .1-.8-.3M344.1 202.1l.1-.1a1.04 1.04 0 0 0-.7-.8 1.04 1.04 0 0 0-1.1 .2l-3.7 2.1-.1 .3 .1 .4M347.6 204.2l.2-.3a1.12 1.12 0 0 0-1.8-.4l-3.7 2.1-.2 .2 .2 .4M347.6 204.2l-3.7 2.1a1.5 1.5 0 0 1-1.6-.1M347.6 204.1l-1.2-.2-4.1 2.3M352.2 204.6l-.3 .4-28 16.1h-.4M352.2 204.6l.4 .2M352.4 204l-.2 .6M352.9 203.8l-.1 .5-.7 1.1-28.2 16.3-.8 .1"/>
<path d="M352.9 203.8l-.5 .2M31.8 226.9h1M31.8 220.4h1M31.8 222.9h1M31.8 226.9l1 1M117.9 226.9h1M117.9 220.4h1M117.9 222.9h1M118.9 226.9l-1 1M188.9 220.4h-1v2.5h1M192.4 226.9v1h3v-1M199 220.9h.9v2.5h-.9"/>
<path d="M245.6 231.7v2.1h-90v-76.4l15-80.6-.1-3 47.3-.8 .1 3 27.7 154.9v1.9M322.8 221.1l.3 .7M323.3 220.8l.2 .3M323.3 220.8l-.5 .3M323.5 221.1l-.4 .7M269.8 249.5h40.3M270.1 242h140v45h-140zM270.1 257h140M303.2 257v16M310.1 242v15M350.1 257v30M390.1 257v12"/>
<path d="M270.1 265h33.1M270.1 273h80M350.1 277h60M350.1 269h60M350.1 263h60M370.1 277v10M390.1 277v10"/>
<circle cx="193.9" cy="84.4" r="1.66"/>
<circle cx="194" cy="84.4" r="1.56"/>
<circle cx="372.7" cy="117.6" r=".26"/>
<circle cx="372.8" cy="110.6" r=".24"/>
<circle cx="381.2" cy="113" r=".26"/>
<circle cx="184.8" cy="131.4" r="1.59"/>
<circle cx="204.8" cy="131" r="1.6"/>
<circle cx="171.1" cy="161.9" r="1.65"/>
<circle cx="219.1" cy="161" r="1.66"/>
<circle cx="177.8" cy="180.9" r=".99"/>
<circle cx="180.8" cy="182.1" r=".99"/>
<circle cx="216.8" cy="182.1" r="1"/>
<circle cx="219.8" cy="180.8" r="1.01"/>
<circle cx="177.8" cy="210.4" r="1.01"/>
<circle cx="180.8" cy="209.1" r="1.01"/>
<circle cx="193.9" cy="219.4" r="1.65"/>
<circle cx="216.8" cy="209.1" r="1.01"/>
<circle cx="219.8" cy="210.4" r="1"/>
</g>
<g fill="none" stroke="#000" stroke-width=".35">
<path d="M368.4 43.3a2.7 2.7 0 0 0 2.8 1.7 4.3 4.3 0 0 0 3.4-.6l.2-.4M370 42a2.53 2.53 0 0 1 3.5 .6 2.4 2.4 0 0 1-3.5-.4zM31.8 78.9h1M35.8 73v.8M42.3 73.3v.3M48.3 73.3v.3M55.8 73.8v1.6M91.4 73.8v1.6M102.9 73.3v.4M108.4 73.3v.4M114.9 73v.8M117.9 78.9h1"/>
<path d="M192.4 76.5l-21.8 .3M217.9 76l-22.5 .4M359.4 75.2v.4M361.9 73.8v.3M362.9 73.8v.3M364.1 74.5v.3M364.6 71.2l-8.5 4.9M366.1 78.4l.6 .2M366.1 78.5l.6 .2M366.1 78.3l.6 .2M366.5 77.9l.2 .2M368 79.4h.1"/>
<path d="M368 79.4l.6 .4 .4-.1M368 79.2l.4 .3M368 79.3v.1M368.1 79.1l.4 .2M368.4 79.5v.2M368.4 79.5l.6 .2M368.5 79.3v.1M368.5 79.3l.3 .1M368.5 79.4l-.1 .1M368.5 79.4l.3 .1M368.5 78.1l1.5 .8M368.8 79.4h.2l-.2 .1"/>
<path d="M368.8 79.4v.1M368.8 79.3v.1M369.1 79.5l-.1 .2M369.1 79.7h-.1M351.4 99l.3 .2M354.5 95.3v.1M354.7 95.5h.1M354.8 95.2l-.1 .2M355 95.7h.1M355.1 95.8l-3.1 1.8v.4l-.3 .1-.3-.1M355.1 95.4l-.1 .1M355.2 94.1v.1"/>
<path d="M355.2 94.4v.1M355.3 95.6l-.1 .1M355.3 95.8h.1M355.4 95.6h-.1M355.5 94.3v.1M355.5 94.5v.1M355.6 96h.1M355.7 95.8h-.2M355.8 94.5h.1M355.8 94.7v.1M355.9 96.1v.1M355.9 95.9l-.1 .1"/>
<path d="M356 94.6l.1 .1M356.1 94.9v.1M356.2 96.1l-.1 .1M356.3 94.8v.1M356.4 95v.1M356.4 96.5h.1M356.5 95h.1M356.5 96.3h-.1M356.6 95.2h.1M356.7 96.6h.1M356.8 96.4l-.2 .1M356.8 89.5l1.6 .9"/>
<path d="M356.8 88.5l2 1.2M356.9 95.1v.1M356.9 95.4h.1M357 88.1l1.6 1M357.2 96.4l.8 .4M357.2 95.3v.1M357.2 95.5v.1M357.4 95.4l.1 .1M358.4 90.7l.4 .3M358.6 89.1l.4 .2M358.7 86.5l-1.2 .4v.3M359.4 86.1a.93 .93 0 0 0 1.4 .3"/>
<path d="M359.5 88.4l.2 .1M359.5 97.2l.5-.2a.65 .65 0 0 1 .1 .8 .65 .65 0 0 1-.8 .2zM360 96.9a.79 .79 0 0 0-.7 .4 .79 .79 0 0 0 0 .8M360.1 85.4l-2.8 .9-.4-.2M360.1 81.4v3.8M360.2 97.8v.4M360.8 89.9a.49 .49 0 0 0-.4 .8M361.2 88l-.1 .4M362.2 87.7l-.1 .4M363.2 87.8l-.1 .4M363.2 96.1v.4M363.3 99.6v.3"/>
<path d="M363.7 90.8l-6.9 4.1M364.2 90.2l1 .6M364.4 94.8v.2M364.8 94.9v.3M366 83.1v5.5M366.3 83.2v.4M367.1 96.2v.3M367.6 96.5v.3M368.1 90.2l2.5 1.4M368.3 89.6l2.4 1.3M368.5 96.5v.3M368.6 98.8v.3"/>
<path d="M369 85.1v3.5M369.5 97.6v.4M369.7 88.2l.1 .5-.3 .5M371.1 82.6v.3M374.6 80.6v.3M374.9 80.8v2M374.9 98.3l.4-.2a.62 .62 0 0 1 .2 .8 .62 .62 0 0 1-.8 .2zM375.4 85.4l.2 .2M375.4 98a.82 .82 0 0 0-.7 1.3M375.6 80.6v.3M375.8 84.8h.2M376.1 84.5l-4.4 2.5"/>
<path d="M376.8 81.2v.3M377 84.1l.2 .1M379 96.1l.4-.3a.63 .63 0 0 1 .1 .7 .63 .63 0 0 1-.7 .3zM379.5 95.7a.85 .85 0 0 0-.8 1.2M380.6 80.4l-9.5 5.6M381.2 81.5l-4.4 2.6M384.1 98.2l-.3 .2M354.9 114.9v.3M356.9 113.8v.3M356.9 116.1v.3M358.9 114.9v.4M365.2 100.7v.4"/>
<path d="M366.8 106.5l-15.6 8.7-.3-.2M367 108.1v.4M367.4 106.8l-15.9 8.9v.4M367.7 108.4l.2 .2M367.7 107.4h.4M368.1 102.4v.3M368.3 105.9l-.9 .6v.3M372.1 107l.6-.1-.1 .7-.5 .4-.3-.3zM372.6 106.7a.85 .85 0 0 0-.8 1.3M374.9 119.8l.2 .1M381.8 101.4l.1-.1a.39 .39 0 0 1 .5 .2 .39 .39 0 0 1-.1 .5l-.4 .4-.3-.1zM382.3 101.1a.85 .85 0 0 0-.8 1.3"/>
<path d="M386.3 114.8l-18.2 10.2-.3-.2-.3 .2v.3M318.2 129.8l.1 .6M325.3 124.9l16.7 9.3M326 130.3v.6M328.1 129.1v.6M329.9 129.1v.6M333.5 138.3v.6M334.3 131.6v.6M334.9 138.3l.1 .6M342 134.9l.5 .3M367 121.9v.3M296.3 142.9l7.6 4.3"/>
<path d="M297.3 141.1l16.8 9.3M303.5 147.1l-.4 .2M303.9 142.1v.6M305.1 147.8l7.9 4.4M305.6 148.3l-.3 .2M305.8 141v.6M306.3 149.5l-.3 .2M307.6 141v.6M313.8 144.4v.6M322.4 145.6v.6M320 186.6l31.9 18.4v.6M320.6 185.7l31.8 18.3"/>
<path d="M321.2 189.1v.6M321.2 193.2v.6M324.8 191.2v.6M291 202.7l31.8 18.4M306.3 209.2l-.3 .1M324.8 215.7v.6M338.9 203.5v.5M342.4 201.4v.6M342.4 205.5v.6M346 203.5v.5M31.8 224.9h1M32.8 230.9h1.5"/>
<path d="M35.8 232.4v1.4M114.9 232.4v1.4M116.4 230.9h1.5M117.9 224.9h1M155.6 230.9h90M323.3 220.8l.6 .3v.6"/>
</g>
<g fill="#000">
<circle cx="31.8" cy="76.9" r=".25"/>
<circle cx="32.8" cy="75.9" r=".25"/>
<circle cx="100.4" cy="73.3" r=".25"/>
<circle cx="110.9" cy="73.3" r=".25"/>
<circle cx="117.8" cy="75.9" r=".25"/>
<circle cx="118.9" cy="76.9" r=".25"/>
<circle cx="368.9" cy="79.4" r=".25"/>
<circle cx="354.8" cy="94.1" r=".25"/>
<circle cx="355" cy="95.3" r=".25"/>
<circle cx="355.2" cy="95.5" r=".25"/>
<circle cx="355.3" cy="95.8" r=".25"/>
<circle cx="355.3" cy="94.2" r=".18"/>
<circle cx="355.6" cy="94.4" r=".25"/>
<circle cx="355.6" cy="94.4" r=".18"/>
<circle cx="355.8" cy="95.8" r=".25"/>
<circle cx="355.9" cy="94.5" r=".18"/>
<circle cx="356.2" cy="96.3" r=".18"/>
<circle cx="356.2" cy="94.7" r=".25"/>
<circle cx="356.2" cy="94.7" r=".18"/>
<circle cx="356.4" cy="94.8" r=".25"/>
<circle cx="356.4" cy="94.8" r=".18"/>
<circle cx="356.6" cy="96.3" r=".25"/>
<circle cx="356.7" cy="95" r=".25"/>
<circle cx="356.7" cy="95" r=".18"/>
<circle cx="356.9" cy="96.4" r=".25"/>
<circle cx="357" cy="95.2" r=".25"/>
<circle cx="357" cy="95.2" r=".18"/>
<circle cx="357.3" cy="95.3" r=".25"/>
<circle cx="357.3" cy="95.3" r=".18"/>
<circle cx="357.6" cy="95.5" r=".18"/>
<circle cx="357.6" cy="95.5" r=".25"/>
<circle cx="364.4" cy="95" r=".25"/>
<circle cx="364.8" cy="95.2" r=".25"/>
<circle cx="368.5" cy="89.2" r=".25"/>
<circle cx="369.5" cy="97.9" r=".25"/>
<circle cx="379.5" cy="116.1" r=".25"/>
<circle cx="379.6" cy="104.3" r=".25"/>
<circle cx="380.3" cy="115.6" r=".25"/>
<circle cx="380.4" cy="103.8" r=".25"/>
<circle cx="386.1" cy="115.2" r=".25"/>
<circle cx="155.6" cy="233.8" r=".25"/>
<circle cx="245.6" cy="233.8" r=".25"/>
</g>
<g fill="none" stroke="#000" stroke-width=".3">
<path d="M218.1 59.1h-3.1l-20.2 24M31.8 63.9l2.5-.5v1zM31.8 63.9h37.4M31.8 60.7v16.6M57.8 76.9v24.8M81.4 63.9h37.5M89.4 76.9v24.8M116.4 63.4l2.5 .5-2.5 .5zM118.9 60.7v16.6M137.4 73.8h31.5M140.6 73.8l.5 2.6h-1zM140.6 73.8v73.9"/>
<path d="M192.5 75.9l.2 .3-.2 .7M194.1 75.9l.2 .5-.2 .5M219.4 73h41.4M257.6 73l.5 2.5h-1zM257.6 73v74.4M57.8 98.6l2.5-.5v1zM57.8 98.6h10.7M78.8 98.6h10.6M86.9 98.1l2.5 .5-2.5 .5zM187.9 82.8l.4-.1 .6 .1M187.9 81.3l.6-.2 .4 .2M190.8 84.4h6.3"/>
<path d="M194 81.2v6.3M196 80.9l.8 .6-2 1.6zM199 82.3l.5 .2 .4-.2M24.3 106.3l7.5 7.5M29.7 112.4l.7-.7 1.4 2.1zM30.4 111.7l1.4 2.1-2.1-1.4zM114 109.3l2.4-.8-1.9 1.7zM116.4 108.5l-25.8 14.9M187.9 101.4l.6-.2 .4 .2M199 102.3l.3 .2 .6-.2M187.9 121.4l.6-.2 .4 .2M199 122.3l.5 .2 .4-.2"/>
<path d="M34.3 159v35.9M116.4 159v35.9M140.6 159.9v73.9M187.9 141.4l.6-.2 .4 .2M199 142.3l.3 .2 .6-.2M257.6 159.6v74.2M187.9 161.4l.4-.2 .6 .2M199 162.3l.3 .2 .6-.2M34.3 191.7l2.5-.5v1zM34.3 191.7h34.9M81.4 191.7h35M113.9 191.2l2.5 .5-2.5 .5z"/>
<path d="M187.9 181.4l.6-.2 .4 .2M199 182.3l.3 .2 .6-.2M302.9 187.6l2.5 .1-2.5 .1zM302.9 187.8l2.5-.1-2.4 .4zM302.9 187.7h2.5M303 187.3l2.4 .4-2.5-.1zM303 188.1l2.4-.4-2.3 .6zM303.1 187.1l2.3 .6-2.4-.4zM303.1 188.3l2.3-.6-2.2 .9zM303.2 186.9l.2-.2 2 1zM303.2 186.9l2.2 .8-2.3-.6zM303.2 188.6l2.2-.9-2 1z"/>
<path d="M303.4 186.7l.3-.1 1.7 1.1zM303.4 188.7l2-1-1.7 1.1zM303.7 186.6l.2-.1 1.5 1.2zM303.7 188.8l1.7-1.1-1.5 1.2zM303.7 188.8l-9.3 25.9M303.9 186.5l.3-.1 1.2 1.3zM303.9 188.9l1.5-1.2-1.2 1.2zM304.2 186.4l.2 .1 1 1.2zM304.4 186.5l1 1.2zM304.7 186.6l.7 1.1zM305 186.7l.4 1zM305.1 186.9l.3 .8z"/>
<path d="M305.3 187.2l.1 .5zM305.4 187.7l-1 1.2h-.2zM305.4 187.7l-1 1.2zM305.4 187.7l-.7 1.1zM305.4 187.7l-.4 .9zM305.4 187.7l-.3 .8zM305.4 187.7l-.1 .5zM305.4 187.7l-.1 .3zM341.2 188l2.5 .2-2.5 .1zM341.2 188.3l2.5-.1-2.5 .4zM341.2 188.2h2.5M341.2 187.7l2.5 .5-2.5-.2z"/>
<path d="M341.2 188.6l2.5-.4-2.3 .6zM341.4 187.5l2.3 .7-2.5-.5zM341.4 188.8l2.3-.6-2.2 .8zM341.5 187.3l2.2 .9-2.3-.7zM341.5 189l2.2-.8-2 1zM341.7 187.1l.3-.1 1.7 1.2zM341.7 187.1l2 1.1-2.2-.9zM341.7 189.2l2-1-1.7 1.1zM342 187l.2-.1 1.5 1.3zM342 189.3l1.7-1.1-1.5 1.2zM342.2 186.9h.3l1.2 1.3zM342.2 189.4l1.5-1.2-1.2 1.2z"/>
<path d="M342.5 186.9l.3 .1 .9 1.2zM342.8 187l.9 1.2zM343 187.1l.7 1.1zM343.2 187.2l.5 1zM343.4 187.4l.3 .8zM343.5 188.8l20.8 13.6M343.6 187.6l.1 .6zM343.7 188.2l-.9 1.2h-.3zM343.7 188.2l-.9 1.2zM343.7 188.2l-.7 1.1zM343.7 188.2l-.5 .9zM343.7 188.2l-.3 .7z"/>
<path d="M343.7 188.2l-.1 .5zM343.7 188.2v.2zM187.9 201.4l.6-.2 .4 .2M190.8 219.4h6.3M194 216.2v6.3M199 202.3l.3 .2 .6-.2M137.4 233.8h16.6M140.1 231.4h1l-.5 2.4zM187.9 221.4l.6-.2 .4 .2M192.5 226.9l.2 .3-.2 .7M194.1 226.9l.2 .5-.2 .5M199 220.9l.5 .2 .4-.2"/>
<path d="M199 222.5l.5 .2 .4-.2M247.2 233.8h13.6M257.1 231.4h1l-.5 2.4zM92.4 253.9h164.3v16h-164.3zM92.4 259.2h164.3M102.4 253.9v16M110.7 253.9v16M165.7 253.9v16M92.4 264.5h164.3"/>
<circle cx="21.1" cy="103.1" r="4.6"/>
<circle cx="86.6" cy="125.7" r="4.6"/>
<circle cx="292.8" cy="219" r="4.6"/>
<circle cx="368.1" cy="204.9" r="4.6"/>
</g>
<g fill="none" stroke="#000" stroke-width=".71">
<path d="M10.1 9.9h400v277.1h-400zM70.1 6.5v3.4M140.1 6.5v3.4M207.2 5h5.8l-2.9 4.9zM210.1 0v9.9M280.1 6.5v3.4M350.1 6.5v3.4M6.7 74.2h3.4M410.1 74.2h3.5M.1 148.5h10M5.1 145.6l5 2.9-5 2.9zM410.1 148.5h10"/>
<path d="M410.1 148.5l5-2.9v5.8zM6.7 222.7h3.4M410.1 222.7h3.5M70.1 287v3.4M140.1 287v3.4M210.1 287v10M210.1 287l2.9 5h-5.8zM280.1 287v3.4M350.1 287v3.4"/>
</g>
<g fill="#000">
<path d="M31.8 63.9l2.5-.5v1zM116.4 63.4l2.5 .5-2.5 .5zM140.6 73.8l.5 2.6h-1zM257.6 73l.5 2.5h-1zM57.8 98.6l2.5-.5v1zM86.9 98.1l2.5 .5-2.5 .5zM196 80.9l.8 .6-2 1.6zM30.4 111.7l1.4 2.1-2.1-1.4zM114 109.3l2.4-.8-1.9 1.7zM34.3 191.7l2.5-.5v1zM113.9 191.2l2.5 .5-2.5 .5zM305.3 187.2l.1 .5z"/>
<path d="M305.1 186.9l.3 .8zM305 186.7l.4 1zM304.7 186.6l.7 1.1zM304.4 186.5l1 1.2zM304.2 186.4l.2 .1 1 1.2zM303.9 186.5l.3-.1 1.2 1.3zM303.7 186.6l.2-.1 1.5 1.2zM303.4 186.7l.3-.1 1.7 1.1zM303.2 186.9l.2-.2 2 1zM303.2 186.9l2.2 .8-2.3-.6zM303.1 187.1l2.3 .6-2.4-.4zM303 188.1l2.4-.4-2.3 .6z"/>
<path d="M303.1 188.3l2.3-.6-2.2 .9zM303.2 188.6l2.2-.9-2 1zM303.4 188.7l2-1-1.7 1.1zM303.7 188.8l1.7-1.1-1.5 1.2zM303.9 188.9l1.5-1.2-1.2 1.2zM305.4 187.7l-1 1.2h-.2zM305.4 187.7l-1 1.2zM305.4 187.7l-.7 1.1zM305.4 187.7l-.4 .9zM305.4 187.7l-.3 .8zM305.4 187.7l-.1 .5zM305.4 187.7l-.1 .3z"/>
<path d="M343.6 187.6l.1 .6zM343.4 187.4l.3 .8zM343.2 187.2l.5 1zM343 187.1l.7 1.1zM342.8 187l.9 1.2zM342.5 186.9l.3 .1 .9 1.2zM342.2 186.9h.3l1.2 1.3zM342 187l.2-.1 1.5 1.3zM341.7 187.1l.3-.1 1.7 1.2zM341.7 187.1l2 1.1-2.2-.9zM341.5 187.3l2.2 .9-2.3-.7zM341.4 187.5l2.3 .7-2.5-.5z"/>
<path d="M341.2 188.6l2.5-.4-2.3 .6zM341.4 188.8l2.3-.6-2.2 .8zM341.5 189l2.2-.8-2 1zM341.7 189.2l2-1-1.7 1.1zM342 189.3l1.7-1.1-1.5 1.2zM342.2 189.4l1.5-1.2-1.2 1.2zM343.7 188.2l-.9 1.2h-.3zM343.7 188.2l-.9 1.2zM343.7 188.2l-.7 1.1zM343.7 188.2l-.5 .9zM343.7 188.2l-.3 .7zM343.7 188.2l-.1 .5z"/>
<path d="M343.7 188.2v.2zM140.1 231.4h1l-.5 2.4zM257.1 231.4h1l-.5 2.4z"/>
</g>
<path d="M341.2 188h2.5M341.2 188.4h2.5" fill="none" stroke="#000" stroke-width=".42"/>
<path d="M302.9 187.5h2.5M302.9 187.9h2.5" fill="none" stroke="#000" stroke-width=".38"/>
<path d="M145 26.2h130.5" fill="none" stroke="#000" stroke-width=".63"/>
<text font-size="11" x="145" y="24.7">SOPORTE PALANCA CAMBIO</text>
<g font-size="7.9">
<text x="145.1" y="38.9">SOLDADURA SOPORTE CON REFUERZOS</text>
<text x="157.6" y="47.9">PC-SMT-02-SPCS02 ID Ref: 1452</text>
</g>
<g font-size="6.3">
<text x="27.4" y="260.4">PC-SMT-02-SPCS02</text>
<text x="38.1" y="268">SCALE 1 : 2</text>
</g>
<g font-size="4.7">
<text x="304.6" y="263.5">Planos Producción</text>
<text x="304.6" y="268.9">Soporte Palanca Camb.</text>
</g>
<g font-size="4.2">
<text x="34" y="9.6">6</text>
<text x="104" y="9.6">5</text>
<text x="174" y="9.6">4</text>
<text x="244" y="9.6">3</text>
<text x="314" y="9.6">2</text>
<text x="384" y="9.6">1</text>
<text x="6.8" y="38.7">D</text>
<text x="410.6" y="38.7">D</text>
<text x="19.9" y="104.7">2</text>
<text x="7" y="112.9">C</text>
<text x="410.8" y="112.9">C</text>
<text x="85.5" y="127.3">1</text>
<text x="7" y="187.1">B</text>
<text x="410.8" y="187.1">B</text>
<text x="367" y="206.5">1</text>
<text x="291.7" y="220.6">2</text>
<text x="7" y="261.4">A</text>
<text x="410.8" y="261.4">A</text>
<text x="34" y="290.4">6</text>
<text x="104" y="290.4">5</text>
<text x="174" y="290.4">4</text>
<text x="244" y="290.4">3</text>
<text x="314" y="290.4">2</text>
<text x="384" y="290.4">1</text>
</g>
<g font-size="3.9">
<text x="93.3" y="257.8">ITEM</text>
<text x="103.3" y="257.9">QTY</text>
<text x="126.3" y="257.8">PART NUMBER</text>
<text x="200.5" y="257.9">DESCRIPTION</text>
<text x="96.4" y="263.1">1</text>
<text x="105.6" y="263.1">1</text>
<text x="111.6" y="263.1">PC-SMT-02-SPC02</text>
<text x="166.6" y="263.2">Chapa Soporte Palanca, espesor 3 mm</text>
<text x="96.4" y="268.5">2</text>
<text x="105.6" y="268.5">2</text>
<text x="111.6" y="268.5">PC-SMT-V002-REF001</text>
<text x="166.6" y="268.5">Rigidizador soporte palanca de cambios. Chapa 2mm</text>
<text x="352.4" y="276.3">PC-SMT-02-SPCS02</text>
</g>
<g font-size="3.5">
<text x="70.1" y="65.2">174.21</text>
<text x="218.9" y="60.4">SOLDAR CON</text>
<text x="218.9" y="64.6">AGUJEROS COLINEALES</text>
<text x="69.3" y="99.9">63.21</text>
<text x="141.9" y="159.2" transform="rotate(-90 141.9 159.2)">320.04</text>
<text x="258.9" y="158.7" transform="rotate(-90 258.9 158.7)">321.69</text>
<text x="70.1" y="193">164.21</text>
</g>
<g font-size="3.1">
<text x="312.7" y="246.8">Tolerancias para dimensiones lineales y angulares sin indicación individual</text>
<text x="312.7" y="250.4">de tolerancia, según ISO 2768-1:1989</text>
<text x="312.7" y="254">Zonas de rugosidad no especificada, Ra 3.2</text>
<text x="377.4" y="284.1">A3</text>
<text x="397.6" y="284.2">1 /2</text>
</g>
<g font-size="2.4">
<text x="271.2" y="244.4">MATERIAL:</text>
<text x="271.3" y="252">ACABADO SUPERFICIAL:</text>
<text x="271.2" y="259.7">SCALE:</text>
<text x="350.6" y="260.8">DRAWN: Raúl Rodríguez G.</text>
<text x="391.2" y="260.6">14/01/2014</text>
<text x="350.6" y="267">CHECKED: Carlos Ruiz M.</text>
<text x="391.2" y="266.7">14/01/2014</text>
<text x="350.6" y="271.4">DWG NO:</text>
<text x="351.6" y="279.3">REV</text>
<text x="372" y="279.4">SIZE</text>
<text x="391" y="279.6">SHEET</text>
</g>
</svg>
